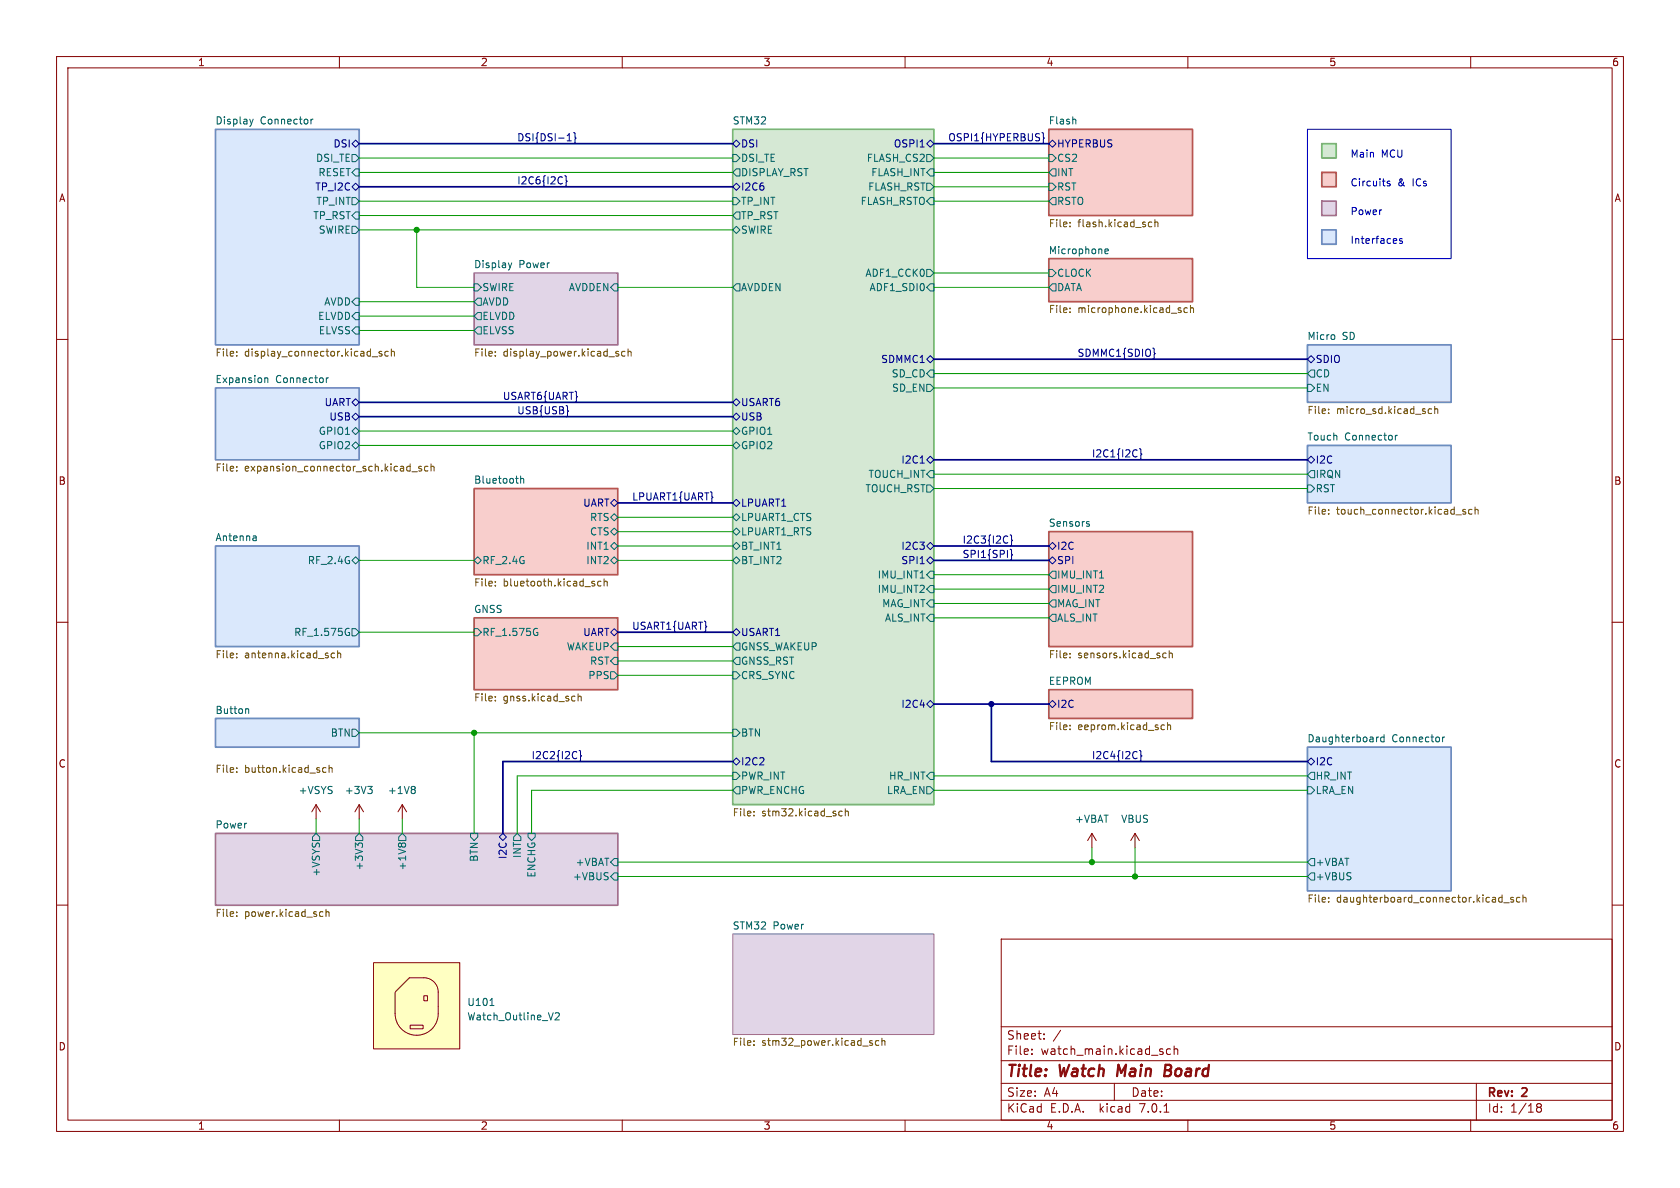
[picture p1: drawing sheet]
<svg xmlns="http://www.w3.org/2000/svg" width="297mm" height="210mm" viewBox="0 0 297 210" stroke-linecap="round" stroke-linejoin="round" font-family="sans-serif">
<g fill="none" stroke="#840000" stroke-width=".18">
<path d="M10 10h277v190h-277zM12 12h273v186h-273zM60 10v2M110 10v2M160 10v2M210 10v2M260 10v2M10 60h2M285 60h2M10 110h2M285 110h2M10 160h2"/>
<path d="M55.9 142.2l-.8 1.3M55.9 142.2v2.6M55.9 142.2l.7 1.3M63.5 142.2l-.8 1.3M63.5 142.2v2.6M63.5 142.2l.8 1.3M71.1 142.2l-.7 1.3M71.1 142.2v2.6M71.1 142.2l.8 1.3M193 147.3l-.7 1.3M193 147.3v2.6M193 147.3l.8 1.3"/>
<path d="M200.7 147.3l-.8 1.3M200.7 147.3v2.6M200.7 147.3l.7 1.3M285 160h2M66 170.2h15.3v15.2h-15.3zM74.9 176h.7v.9h-.7zM74.9 172.8a2.53 2.53 0 0 1 2.6 2.6v3.8a3.8 3.8 0 0 1-3.8 3.8 3.8 3.8 0 0 1-3.9-3.8v-3.8l2.6-2.6h2.5M177 166h108v32h-108zM60 198v2M72.5 181.2h2.3v.7h-2.3zM110 198v2M160 198v2"/>
<path d="M177 194.5h108M177 191.5h108M177 187.5h108M177 181.5h108M182.4 186.3v.1M182.4 185.5v.1M184.6 183.6v.1M184.6 182.8v.1M197 191.5v3M205.6 186v.3M205.8 196.6h.8M206.9 185.5l-.4-.1-.3 .3v.4l.2 .2h.5"/>
<path d="M207.6 185.5l.2-.1 .3 .1 .1 .9M207.6 184.9v1.5M210 198v2M260 198v2M261 191.5v6.5M271.7 195.6l.2 .1M271.7 195.2l.2-.1 .5 .1 .1 .3-.3 .2M271.9 195.7h.3M271.9 195.7l-.2 .2M272.2 195.7l.3 .3-.1 .5-.2 .1-.5-.1"/>
</g>
<path d="M205.9 189.2h.7M206.7 188.2h-.6l-.3 2h.8" fill="none" stroke="#840000" stroke-width=".4"/>
<g fill="#dae8fc" stroke="#dae8fc" stroke-width=".18">
<path d="M38.1 22.9h25.4v38.1h-25.4z"/>
<path d="M38.1 68.6h25.4v12.7h-25.4z"/>
<path d="M231.1 132.1h25.4v25.4h-25.4z"/>
<path d="M231.1 61h25.4v10.1h-25.4z"/>
<path d="M38.1 96.5h25.4v17.8h-25.4z"/>
<path d="M38.1 127h25.4v5.1h-25.4z"/>
<path d="M231.1 78.7h25.4v10.2h-25.4z"/>
<path d="M233.7 40.6h2.5v2.6h-2.5z"/>
</g>
<g fill="#f8cecc" stroke="#f8cecc" stroke-width=".18">
<path d="M83.8 86.4h25.4v15.2h-25.4z"/>
<path d="M185.4 45.7h25.4v7.6h-25.4z"/>
<path d="M185.4 22.9h25.4v15.2h-25.4z"/>
<path d="M185.4 121.9h25.4v5.1h-25.4z"/>
<path d="M83.8 109.2h25.4v12.7h-25.4z"/>
<path d="M185.4 94h25.4v20.3h-25.4z"/>
<path d="M233.7 30.5h2.5v2.5h-2.5z"/>
</g>
<g fill="#e1d5e7" stroke="#e1d5e7" stroke-width=".18">
<path d="M83.8 48.3h25.4v12.7h-25.4z"/>
<path d="M129.5 165.1h35.6v17.8h-35.6z"/>
<path d="M38.1 147.3h71.1v12.7h-71.1z"/>
<path d="M233.7 35.6h2.5v2.5h-2.5z"/>
</g>
<g fill="#d5e8d4" stroke="#d5e8d4" stroke-width=".18">
<path d="M129.5 22.9h35.6v119.3h-35.6z"/>
<path d="M233.7 25.4h2.5v2.5h-2.5z"/>
</g>
<path d="M38.1 22.9h25.4v38.1h-25.4zM233.7 40.6h2.5v2.6h-2.5zM38.1 68.6h25.4v12.7h-25.4zM231.1 61h25.4v10.1h-25.4zM231.1 78.7h25.4v10.2h-25.4zM38.1 96.5h25.4v17.8h-25.4zM38.1 127h25.4v5.1h-25.4zM231.1 132.1h25.4v25.4h-25.4z" fill="none" stroke="#6c8ebf" stroke-width=".3"/>
<g fill="none" stroke="#000084" stroke-width=".18">
<path d="M62.2 25.4l.7-.6 .6 .6-.6 .6zM62.2 33l.7-.6 .6 .6-.6 .7zM99.8 31.1l.3 .1v.7l.2 .1-.2 .2v.6l-.3 .2M100.3 24.9h.7M101.4 23.4l.3 .2v.6l.1 .2-.1 .2v.6l-.3 .2M129.5 33l.7-.6 .6 .6-.6 .7zM129.5 25.4l.7-.6 .6 .6-.6 .6zM162.7 26h.7M163.8 25.4l.7-.6 .6 .6-.6 .6zM184.3 23.4l.2 .2v.6l.1 .2-.1 .2v.6l-.2 .2M185.4 25.4l.7-.6 .6 .6-.6 .6zM62.2 73.7l.7-.7 .6 .7-.6 .6z"/>
<path d="M62.2 71.1l.7-.6 .6 .6-.6 .7zM100.4 72.6l.1 .1h-.1M129.5 73.7l.7-.7 .6 .7-.6 .6zM129.5 71.1l.7-.6 .6 .6-.6 .7zM164.5 62.9l.6 .6-.6 .6-.7-.6zM201.4 79.3l.3 .2v.6l.2 .2-.2 .2v.6l-.3 .2M204.1 62.5h.1l-.1 .1M231.1 63.5l.7-.6 .6 .6-.6 .6zM107.9 88.9l.7-.6 .6 .6-.6 .6zM130.2 88.3l.6 .6-.6 .6-.7-.6zM162.7 81.9h.7M162.7 99.6h.7"/>
<path d="M163.8 81.3l.7-.7 .6 .7-.6 .6zM163.8 96.5l.7-.6 .6 .6-.6 .7zM163.8 99.1l.7-.7 .6 .7-.6 .6zM178.6 97.1l.2 .2v.6l.2 .2-.2 .2v.6l-.2 .1M178.6 94.6l.2 .1v.7l.2 .1-.2 .2v.6l-.2 .2M185.4 96.5l.7-.6 .6 .6-.6 .7zM185.4 99.1l.7-.7 .6 .7-.6 .6zM231.1 81.3l.7-.7 .6 .7-.6 .6zM107.9 111.8l.7-.7 .6 .7-.6 .6zM130.2 111.1l.6 .7-.6 .6-.7-.6zM102.4 132.7l.2 .1v.7l.2 .1-.2 .2v.6l-.2 .2M129.5 134.6l.7-.6 .6 .6-.6 .7z"/>
<path d="M163.8 124.5l.7-.7 .6 .7-.6 .6zM185.4 124.5l.7-.7 .6 .7-.6 .6zM201.4 132.7l.3 .1v.7l.2 .1-.2 .2v.6l-.3 .2M231.1 134.6l.7-.6 .6 .6-.6 .7zM88.9 147.3l.6 .7-.6 .6-.6-.6z"/>
</g>
<g fill="none" stroke="#006464" stroke-width=".18">
<path d="M44.8 21.1l-.4 .8M55 21.1v.8M55.3 21.1l-.3 .2M62.2 27.3h.7l.6 .6-.6 .7h-.7zM62.2 30.5l.7-.7h.6v1.3h-.6zM62.2 34.9h.7l.6 .7-.6 .6h-.7zM62.2 38.1l.7-.6h.6v1.2h-.6zM129.5 34.9h.7l.6 .7-.6 .6h-.7zM129.5 27.3h.7l.6 .6-.6 .7h-.7zM130.2 37.5h.6v1.2h-.6l-.7-.6zM130.2 29.8h.6v1.3h-.6l-.7-.6zM163.8 27.3h.7l.6 .6-.6 .7h-.7z"/>
<path d="M163.8 32.4h.7l.6 .6-.6 .7h-.7zM164.5 29.8h.6v1.3h-.6l-.7-.6zM164.5 34.9h.6v1.3h-.6l-.7-.6zM185.4 27.3h.7l.6 .6-.6 .7h-.7zM185.4 32.4h.7l.6 .6-.6 .7h-.7zM186.1 29.8h.6v1.3h-.6l-.7-.6zM186.1 34.9h.6v1.3h-.6l-.7-.6zM62.2 40h.7l.6 .6-.6 .7h-.7zM62.2 53.3l.7-.6h.6v1.3h-.6zM62.2 55.9l.7-.7h.6v1.3h-.6zM62.2 58.4l.7-.6h.6v1.3h-.6zM83.8 50.2h.7l.6 .6-.6 .6h-.7z"/>
<path d="M84.5 52.7h.6v1.3h-.6l-.7-.7zM84.5 55.2h.6v1.3h-.6l-.7-.6zM84.5 57.8h.6v1.3h-.6l-.7-.7zM90.5 46.5l-.3 .8M108.6 50.2h.6v1.2h-.6l-.7-.6zM129.5 40.6l.7-.6 .6 .6-.6 .7zM130.2 50.2h.6v1.2h-.6l-.7-.6zM163.8 47.6h.7l.6 .7-.6 .6h-.7zM164.5 50.2h.6v1.2h-.6l-.7-.6zM185.4 47.6h.7l.6 .7-.6 .6h-.7zM186.1 50.2h.6v1.2h-.6l-.7-.6zM195.3 44.4l.6-.1v-.2l-.4-.1-.2 .2 .1 .6h.5"/>
<path d="M46.8 66.9l.2-.1 .3 .1 .1 .7M57.7 66.8v.8M58.1 66.8l-.4 .2M62.2 76.2l.7-.6 .6 .6-.6 .6zM62.2 78.7l.7-.6 .6 .6-.6 .7zM129.5 76.2l.7-.6 .6 .6-.6 .6zM129.5 78.7l.7-.6 .6 .6-.6 .7zM163.8 67.9h.7l.6 .7-.6 .6h-.7zM164.5 65.4h.6v1.3h-.6l-.7-.7zM231.1 67.9h.7l.6 .7-.6 .6h-.7zM231.8 65.4h.6v1.3h-.6l-.7-.7zM246.7 77v.8"/>
<path d="M247 77l-.3 .2M45.2 94.8l.1 .8M45.3 95.5l-.1 .1M45.3 95l-.1 .1M62.9 98.4l.6 .7-.6 .6-.7-.6zM84.5 98.4l.6 .7-.6 .6-.7-.6zM92 84.1v1.3M92 84.7l.2-.1h.3l.1 .8M107.9 94l.7-.7 .6 .7-.6 .6zM107.9 91.4l.7-.6 .6 .6-.6 .7zM107.9 96.5l.7-.6 .6 .6-.6 .7zM107.9 99.1l.7-.7 .6 .7-.6 .6z"/>
<path d="M129.5 94l.7-.7 .6 .7-.6 .6zM129.5 91.4l.7-.6 .6 .6-.6 .7zM129.5 96.5l.7-.6 .6 .6-.6 .7zM130.2 98.4l.6 .7-.6 .6-.7-.6zM163.8 85.7h.7l.6 .7-.6 .6h-.7zM164.5 83.2h.6v1.3h-.6l-.7-.7zM192.4 92.6l.2 .2-.2 .2M192.4 92.2l.2 .1M231.1 85.7h.7l.6 .7-.6 .6h-.7zM231.8 83.2h.6v1.3h-.6l-.7-.7zM61.4 111.1h.3M61.6 111.8h.2v.4l-.4 .1"/>
<path d="M62.2 111.1h.7l.6 .7-.6 .6h-.7zM83.8 111.1h.7l.6 .7-.6 .6h-.7zM94.8 111.8h.3v.4l-.3 .1M94.9 111.1h.1M107.9 116.8l.7-.6h.6v1.3h-.6zM107.9 118.7h.7l.6 .7-.6 .6h-.7zM108.6 113.7h.6v1.2h-.6l-.7-.6zM129.5 118.7h.7l.6 .7-.6 .6h-.7zM130.2 113.7h.6v1.2h-.6l-.7-.6zM130.2 116.2h.6v1.3h-.6l-.7-.7zM162.7 102.2h.7M164.5 101h.6v1.2h-.6l-.7-.6z"/>
<path d="M164.5 103.5h.6v1.3h-.6l-.7-.7zM164.5 106h.6v1.3h-.6l-.7-.6zM164.5 108.6h.6v1.3h-.6l-.7-.7zM186.1 101h.6v1.2h-.6l-.7-.6zM186.1 103.5h.6v1.3h-.6l-.7-.7zM186.1 106h.6v1.3h-.6l-.7-.6zM186.1 108.6h.6v1.3h-.6l-.7-.7zM43.6 125.3l.4 .2v.6M62.2 128.9h.7l.6 .6-.6 .7h-.7zM65 139h.8l-.4 .5M65.6 139.5l.2 .2v.3l-.2 .3M73.2 139l.2 .3-.2 .3 .2 .2v.2l-.2 .3"/>
<path d="M129.5 128.9h.7l.6 .6-.6 .7h-.7zM129.5 136.5h.7l.6 .7-.6 .6h-.7zM130.2 139.1h.6v1.2h-.6l-.7-.6zM163.8 139.1h.7l.6 .6-.6 .6h-.7zM164.5 136.5h.6v1.3h-.6l-.7-.6zM231.1 139.1h.7l.6 .6-.6 .6h-.7zM231.8 136.5h.6v1.3h-.6l-.7-.6zM243.7 130.3l-.3 .1M244.7 130.4l-.4-.1-.2 .2 .1 .6h.5M244.7 129.9v1.2M255 130.3v.8M255.4 130.3l-.4 .2"/>
<path d="M55.9 147.3l.6 .7v.6h-1.3v-.6zM63.3 149.3l.2-.3h.3l.3 .3M63.3 149.4l-.5-.4v.8M63.5 147.3l.6 .7v.6h-1.2v-.6zM70.4 149.3l.3-.3 .3 .3 .2-.3h.3l.2 .3M71.1 147.3l.7 .7v.6h-1.3v-.6zM83.2 147.3h1.3v.7l-.7 .6-.6-.6zM91.4 147.3l.7 .7v.6h-1.3v-.6zM93.3 147.3h1.3v.7l-.6 .6-.7-.6zM108.6 154.3h.6v1.3h-.6l-.7-.7zM108.6 151.8h.6v1.2h-.6l-.7-.6zM231.8 151.8h.6v1.2h-.6l-.7-.6z"/>
<path d="M231.8 154.3h.6v1.3h-.6l-.7-.7zM86.6 177.8h.7M98.2 179.1l.4-.1 .3 .4-.8 .9h.8"/>
</g>
<g fill="none" stroke="#725600" stroke-width=".18">
<path d="M189.2 40v.1M189.2 39.3v.1M203.1 39.3h.5M204.2 39.4l.1-.2 .4 .1v.8M204.2 38.8v1.3M189.2 55.1v.2M189.2 54.5v.1M203.1 40h.5M208.6 54.8l.2 .2-.2 .3M208.6 54.4l.2 .1M209.9 54.5l-.4-.1-.2 .3 .1 .5h.5M210.5 54.5l.1-.1 .3 .1 .1 .8"/>
<path d="M210.5 54v1.3M41.8 62.8v.2M41.8 62.2v.1M65.8 63.1h1M67.5 62.2l-.3-.1-.2 .2 .1 .2 .4 .1v.3h-.5M68.6 62.2l-.3-.1-.3 .2 .2 .6h.4M69.2 62.2l.2-.1 .3 .1v.8M69.2 61.7v1.3M87.6 62.8v.2M87.6 62.2v.1M109 62.5l.3 .1 .1 .2-.2 .2h-.2M109 62.1l.3 .1"/>
<path d="M110.5 62.2l-.4-.1-.2 .2 .1 .6h.5M111 62.2l.2-.1 .3 .1 .1 .8M111 61.7v1.3M234.9 73v.1M234.9 72.3v.1M253.1 72.3h-.4l-.2 .2 .1 .6h.5M253.6 72.4l.2-.1h.3l.1 .8M253.6 71.8v1.3M41.8 83.2v.1M41.8 82.5v.1M72.8 83.4h1M74.5 82.5l-.3-.1-.2 .2 .1 .2 .4 .1v.3h-.5"/>
<path d="M75.7 82.5l-.4-.1-.2 .3 .1 .5h.5M76.2 82.5l.2-.1 .3 .1v.8M76.2 82v1.3M234.9 90.8v.1M234.9 90.1v.1M257.4 91h1M259.1 90.1l-.3-.1-.2 .2 .1 .2 .4 .1v.3h-.5M260.2 90.1l-.3-.1-.3 .3 .1 .5h.5M260.8 90.2l.2-.2 .3 .1v.8M260.8 89.6v1.3M41.8 116.2v.1M41.8 115.5v.1"/>
<path d="M59.1 115.5l-.3-.1-.3 .3 .2 .5h.4M59.7 115.6l.2-.2 .3 .1v.8M59.7 115v1.3M87.6 103.5v.1M87.6 102.8v.1M105 103.2l.2 .1-.2 .3M105 102.7l.1 .1M106.3 102.8l-.4-.1-.2 .3 .1 .5h.5M106.8 102.9l.2-.2 .3 .1v.8M106.8 102.3v1.3M189.2 116.2v.1M189.2 115.5v.1"/>
<path d="M205.6 116l.2 .3 .4-.1M206.2 115.5l-.4-.1-.2 .3M206.7 115.6l.2-.2 .3 .1 .1 .8M206.7 115v1.3M41.8 136.4v.1M41.8 135.7v.2M57.6 135.7h-.3l-.3 .2 .1 .6h.5M58.2 135.3v1.2M58.2 135.8l.2-.1h.3v.8M87.6 123.8v.1M87.6 123.1v.1M101.5 123.1h.2"/>
<path d="M101.7 123.9h-.2M102.2 122.6v1.3M102.2 123.2l.2-.1h.3v.8M189.2 128.9v.1M189.2 128.2v.1M205.4 128.9h.5M205.4 128.2h.5M206.4 128.3l.2-.2 .3 .1v.8M206.4 127.7v1.3M133.3 144.1v.1M133.3 143.4v.2M148.3 144.1l.2 .1h.4"/>
<path d="M148.9 143.4h-.4l-.2 .1M149.4 143.5l.2-.1h.3l.1 .8M149.4 143v1.2M234.9 159.4v.1M234.9 158.7v.1M265.2 158.6l.3 .1M265.5 158.2v1.3M265.5 159.4l-.3 .1M265.9 159.6h.9M267.5 158.7l-.3-.1-.1 .2v.2l.4 .1v.3h-.4M268.7 158.7l-.4-.1-.2 .3 .1 .5h.5M269.2 158.7l.2-.1 .3 .1 .1 .8"/>
<path d="M269.2 158.2v1.3M41.8 161.9v.1M41.8 161.2v.1M56.7 161.2h.4M57.1 162h-.4M57.6 161.3l.2-.1h.3l.1 .8M57.6 160.7v1.3M133.3 184.7v.1M133.3 184v.1M154.1 184.4l.2 .2-.2 .2M154.1 183.9l.1 .1M155.4 184l-.4-.1-.2 .3 .1 .5h.5"/>
<path d="M155.9 184.1l.2-.2 .3 .1 .1 .8M155.9 183.5v1.3"/>
</g>
<path d="M185.4 22.9h25.4v15.2h-25.4zM233.7 30.5h2.5v2.5h-2.5zM185.4 45.7h25.4v7.6h-25.4zM83.8 86.4h25.4v15.2h-25.4zM185.4 94h25.4v20.3h-25.4zM83.8 109.2h25.4v12.7h-25.4zM185.4 121.9h25.4v5.1h-25.4z" fill="none" stroke="#b85450" stroke-width=".3"/>
<path d="M233.7 35.6h2.5v2.5h-2.5zM83.8 48.3h25.4v12.7h-25.4zM38.1 147.3h71.1v12.7h-71.1z" fill="none" stroke="#9673a6" stroke-width=".3"/>
<path d="M129.5 22.9h35.6v119.3h-35.6zM233.7 25.4h2.5v2.5h-2.5z" fill="none" stroke="#82b366" stroke-width=".3"/>
<path d="M129.5 165.1h35.6v17.8h-35.6z" fill="none" stroke="#9673a6" stroke-width=".18"/>
<path d="M66 170.2h15.3v15.2h-15.3z" fill="#ffffc2" stroke="#ffffc2" stroke-width=".18"/>
<path d="M231.1 22.9h25.4v22.8h-25.4zM245.7 32.1l-.3-.1-.2 .2 .1 .2 .4 .1v.3h-.5M247.9 42.2h-.3l-.2 .2 .1 .1 .4 .2v.3h-.5" fill="none" stroke="#0000c2" stroke-width=".18"/>
<g fill="none" stroke="#000084" stroke-width=".3">
<path d="M63.5 25.4h66M63.5 33h66M165.1 25.4h20.3M63.5 73.7h66M63.5 71.1h66M165.1 63.5h66M109.2 88.9h20.3M165.1 81.3h66M165.1 99.1h20.3M165.1 96.5h20.3M109.2 111.8h20.3M129.5 134.6h-40.6v12.7"/>
<path d="M165.1 124.5h20.3M175.3 124.5v10.1h55.8"/>
</g>
<g fill="none" stroke="#009600" stroke-width=".18">
<path d="M63.5 30.5h66M63.5 27.9h66M63.5 35.6h66M63.5 38.1h66M165.1 30.5h20.3M165.1 27.9h20.3M165.1 33h20.3M165.1 35.6h20.3M63.5 55.9h20.3M63.5 40.6h66M63.5 53.3h20.3M63.5 58.4h20.3"/>
<path d="M73.7 40.6v10.2h10.1M109.2 50.8h20.3M165.1 48.3h20.3M165.1 50.8h20.3M63.5 76.2h66M63.5 78.7h66M165.1 66h66M165.1 68.6h66M63.5 99.1h20.3M109.2 96.5h20.3M109.2 99.1h20.3M109.2 91.4h20.3"/>
<path d="M109.2 94h20.3M165.1 83.8h66M165.1 86.4h66M63.5 111.8h20.3M109.2 119.4h20.3M109.2 114.3h20.3M109.2 116.8h20.3M165.1 101.6h20.3M165.1 106.7h20.3M165.1 109.2h20.3M165.1 104.1h20.3M63.5 129.5h66"/>
<path d="M83.8 129.5v17.8M129.5 139.7h-35.5v7.6M129.5 137.2h-38.1v10.1M165.1 137.2h66M165.1 139.7h66M55.9 144.8v2.5M63.5 144.8v2.5M71.1 144.8v2.5M109.2 152.4h121.9M109.2 154.9h121.9M193 149.9v2.5M200.7 149.9v5"/>
</g>
<g fill="#009600" stroke="#009600" stroke-width=".18">
<circle cx="73.7" cy="40.6" r=".46"/>
<circle cx="83.8" cy="129.5" r=".46"/>
<circle cx="193" cy="152.4" r=".46"/>
<circle cx="200.7" cy="154.9" r=".46"/>
</g>
<circle cx="175.3" cy="124.5" r=".46" fill="#000084" stroke="#000084" stroke-width=".18"/>
<g font-size="2.8" fill="#840000">
<text x="178" y="190.8">Title:</text>
<text x="187.4" y="190.8">Watch</text>
<text x="198.2" y="190.8">Main</text>
<text x="207.1" y="190.8">Board</text>
</g>
<g font-size="2.1" fill="#840000">
<text x="178" y="183.9">Sheet:</text>
<text x="186.2" y="183.9">/</text>
<text x="178" y="186.6">File:</text>
<text x="184" y="186.6">watch_main.kicad_sch</text>
<text x="178" y="196.8">KiCad</text>
<text x="178" y="194">Size:</text>
<text x="184.6" y="194">A4</text>
<text x="185.7" y="196.8">E.D.A.</text>
<text x="194.4" y="196.8">kicad</text>
<text x="200" y="194">Date:</text>
<text x="201.5" y="196.8">7.0.1</text>
<text x="263" y="194.2">Rev:</text>
<text x="263" y="196.8">Id:</text>
<text x="267" y="196.8">1/18</text>
<text x="269.2" y="194.2">2</text>
</g>
<g font-size="1.8" fill="#840000">
<text x="35" y="11.8">1</text>
<text x="85" y="11.8">2</text>
<text x="135" y="11.8">3</text>
<text x="185" y="11.8">4</text>
<text x="235" y="11.8">5</text>
<text x="285" y="11.8">6</text>
<text x="10.4" y="35.8">A</text>
<text x="285.4" y="35.8">A</text>
<text x="10.3" y="85.8">B</text>
<text x="285.3" y="85.8">B</text>
<text x="10.3" y="135.8">C</text>
<text x="285.3" y="135.8">C</text>
<text x="10.3" y="185.8">D</text>
<text x="285.3" y="185.8">D</text>
<text x="35" y="199.8">1</text>
<text x="85" y="199.8">2</text>
<text x="135" y="199.8">3</text>
<text x="185" y="199.8">4</text>
<text x="235" y="199.8">5</text>
<text x="285" y="199.8">6</text>
</g>
<g font-size="1.8" fill="#006464">
<text x="38.1" y="22.1">Display</text>
<text x="46" y="22.1">Connector</text>
<text x="129.5" y="22.1">STM32</text>
<text x="185.4" y="22.1">Flash</text>
<text x="55.7" y="28.8">DSI_TE</text>
<text x="131" y="28.8">DSI_TE</text>
<text x="153.1" y="28.8">FLASH_CS2</text>
<text x="186.9" y="28.8">CS2</text>
<text x="56.2" y="31.3">RESET</text>
<text x="131" y="31.3">DISPLAY_RST</text>
<text x="153.4" y="33.8">FLASH_RST</text>
<text x="153.9" y="31.3">FLASH_INT</text>
<text x="186.9" y="31.3">INT</text>
<text x="186.9" y="33.8">RST</text>
<text x="55.3" y="38.9">TP_RST</text>
<text x="55.8" y="36.4">TP_INT</text>
<text x="56.2" y="41.5">SWIRE</text>
<text x="131" y="36.4">TP_INT</text>
<text x="131" y="38.9">TP_RST</text>
<text x="131" y="41.5">SWIRE</text>
<text x="152" y="36.4">FLASH_RSTO</text>
<text x="186.9" y="36.4">RSTO</text>
<text x="83.8" y="47.5">Display</text>
<text x="91.7" y="47.5">Power</text>
<text x="185.4" y="45">Microphone</text>
<text x="85.3" y="51.6">SWIRE</text>
<text x="100.4" y="51.6">AVDDEN</text>
<text x="131" y="51.6">AVDDEN</text>
<text x="152.9" y="49.1">ADF1_CCK0</text>
<text x="153.6" y="51.6">ADF1_SDI0</text>
<text x="186.9" y="51.6">DATA</text>
<text x="186.9" y="49.1">CLOCK</text>
<text x="56.1" y="56.7">ELVDD</text>
<text x="56.2" y="59.2">ELVSS</text>
<text x="57.2" y="54.2">AVDD</text>
<text x="85.3" y="54.2">AVDD</text>
<text x="85.3" y="56.7">ELVDD</text>
<text x="85.3" y="59.2">ELVSS</text>
<text x="231.1" y="60.2">Micro</text>
<text x="237.3" y="60.2">SD</text>
<text x="38.1" y="67.8">Expansion</text>
<text x="48.7" y="67.8">Connector</text>
<text x="157.5" y="66.9">SD_CD</text>
<text x="157.6" y="69.4">SD_EN</text>
<text x="232.6" y="66.9">CD</text>
<text x="232.6" y="69.4">EN</text>
<text x="56.2" y="77">GPIO1</text>
<text x="131" y="77">GPIO1</text>
<text x="231.1" y="78">Touch</text>
<text x="237.7" y="78">Connector</text>
<text x="56.2" y="79.6">GPIO2</text>
<text x="131" y="79.6">GPIO2</text>
<text x="83.8" y="85.6">Bluetooth</text>
<text x="152.9" y="87.2">TOUCH_RST</text>
<text x="153.4" y="84.6">TOUCH_INT</text>
<text x="232.6" y="84.6">IRQN</text>
<text x="232.6" y="87.2">RST</text>
<text x="38.1" y="95.7">Antenna</text>
<text x="104.2" y="94.8">CTS</text>
<text x="104.2" y="92.3">RTS</text>
<text x="131" y="94.8">LPUART1_RTS</text>
<text x="131" y="92.3">LPUART1_CTS</text>
<text x="185.4" y="93.2">Sensors</text>
<text x="54.3" y="99.9">RF_2.4G</text>
<text x="85.3" y="99.9">RF_2.4G</text>
<text x="103.5" y="97.3">INT1</text>
<text x="103.5" y="99.9">INT2</text>
<text x="131" y="97.3">BT_INT1</text>
<text x="131" y="99.9">BT_INT2</text>
<text x="155" y="102.4">IMU_INT1</text>
<text x="155" y="105">IMU_INT2</text>
<text x="155.8" y="107.5">MAG_INT</text>
<text x="186.9" y="102.4">IMU_INT1</text>
<text x="186.9" y="105">IMU_INT2</text>
<text x="186.9" y="107.5">MAG_INT</text>
<text x="51.9" y="112.6">RF_1.575G</text>
<text x="83.8" y="108.4">GNSS</text>
<text x="85.3" y="112.6">RF_1.575G</text>
<text x="156.3" y="110">ALS_INT</text>
<text x="186.9" y="110">ALS_INT</text>
<text x="100.1" y="115.1">WAKEUP</text>
<text x="104.2" y="117.7">RST</text>
<text x="131" y="115.1">GNSS_WAKEUP</text>
<text x="131" y="117.7">GNSS_RST</text>
<text x="103.9" y="120.2">PPS</text>
<text x="131" y="120.2">CRS_SYNC</text>
<text x="185.4" y="121.1">EEPROM</text>
<text x="38.1" y="126.3">Button</text>
<text x="58.3" y="130.4">BTN</text>
<text x="131" y="130.4">BTN</text>
<text x="231.1" y="131.3">Daughterboard</text>
<text x="246.1" y="131.3">Connector</text>
<text x="131" y="138">PWR_INT</text>
<text x="157" y="138">HR_INT</text>
<text x="232.6" y="138">HR_INT</text>
<text x="52.7" y="140.5">+VSYS</text>
<text x="60.9" y="140.5">+3V3</text>
<text x="68.5" y="140.5">+1V8</text>
<text x="131" y="140.5">PWR_ENCHG</text>
<text x="156.7" y="140.5">LRA_EN</text>
<text x="232.6" y="140.5">LRA_EN</text>
<text x="38.1" y="146.5">Power</text>
<text x="190" y="145.6">+VBAT</text>
<text x="198.1" y="145.6">VBUS</text>
<text x="56.7" y="155.1" transform="rotate(-90 56.7 155.1)">+VSYS</text>
<text x="64.3" y="154" transform="rotate(-90 64.3 154)">+3V3</text>
<text x="71.9" y="154" transform="rotate(-90 71.9 154)">+1V8</text>
<text x="84.6" y="152.5" transform="rotate(-90 84.6 152.5)">BTN</text>
<text x="92.3" y="151.8" transform="rotate(-90 92.3 151.8)">INT</text>
<text x="94.8" y="155.3" transform="rotate(-90 94.8 155.3)">ENCHG</text>
<text x="101.2" y="155.8">+VBUS</text>
<text x="101.6" y="153.2">+VBAT</text>
<text x="232.6" y="153.2">+VBAT</text>
<text x="232.6" y="155.8">+VBUS</text>
<text x="129.5" y="164.4">STM32</text>
<text x="136.7" y="164.4">Power</text>
<text x="82.6" y="178">U101</text>
<text x="82.6" y="180.5">Watch_Outline_V2</text>
</g>
<g font-size="1.8" fill="#000084">
<text x="58.8" y="26.2">DSI</text>
<text x="91.4" y="25.1">DSI{DSI-1}</text>
<text x="131" y="26.2">DSI</text>
<text x="157.9" y="26.2">OSPI1</text>
<text x="167.6" y="25.1">OSPI1{HYPERBUS}</text>
<text x="186.9" y="26.2">HYPERBUS</text>
<text x="55.6" y="33.8">TP_I2C</text>
<text x="91.4" y="32.7">I2C6{I2C}</text>
<text x="131" y="33.8">I2C6</text>
<text x="155.7" y="64.3">SDMMC1</text>
<text x="190.5" y="63.2">SDMMC1{SDIO}</text>
<text x="232.6" y="64.3">SDIO</text>
<text x="57.3" y="71.9">UART</text>
<text x="88.9" y="70.8">USART6{UART}</text>
<text x="131" y="71.9">USART6</text>
<text x="58.1" y="74.5">USB</text>
<text x="91.4" y="73.3">USB{USB}</text>
<text x="131" y="74.5">USB</text>
<text x="159.2" y="82.1">I2C1</text>
<text x="193" y="80.9">I2C1{I2C}</text>
<text x="232.6" y="82.1">I2C</text>
<text x="103" y="89.7">UART</text>
<text x="111.8" y="88.6">LPUART1{UART}</text>
<text x="131" y="89.7">LPUART1</text>
<text x="159.2" y="97.3">I2C3</text>
<text x="159.2" y="99.9">SPI1</text>
<text x="170.2" y="98.7">SPI1{SPI}</text>
<text x="170.2" y="96.2">I2C3{I2C}</text>
<text x="186.9" y="97.3">I2C</text>
<text x="186.9" y="99.9">SPI</text>
<text x="103" y="112.6">UART</text>
<text x="111.8" y="111.4">USART1{UART}</text>
<text x="131" y="112.6">USART1</text>
<text x="159.2" y="125.3">I2C4</text>
<text x="186.9" y="125.3">I2C</text>
<text x="94" y="134.3">I2C2{I2C}</text>
<text x="131" y="135.4">I2C2</text>
<text x="193" y="134.3">I2C4{I2C}</text>
<text x="232.6" y="135.4">I2C</text>
<text x="89.7" y="152" transform="rotate(-90 89.7 152)">I2C</text>
</g>
<g font-size="1.8" fill="#0000c2">
<text x="238.8" y="27.9">Main</text>
<text x="244.2" y="27.9">MCU</text>
<text x="238.8" y="33">Circuits</text>
<text x="247.1" y="33">&amp;</text>
<text x="249.8" y="33">ICs</text>
<text x="238.8" y="38.1">Power</text>
<text x="238.8" y="43.2">Interfaces</text>
</g>
<g font-size="1.8" fill="#725600">
<text x="185.4" y="40.4">File:</text>
<text x="190.6" y="40.4">flash.kicad_sch</text>
<text x="185.4" y="55.6">File:</text>
<text x="190.6" y="55.6">microphone.kicad_sch</text>
<text x="38.1" y="63.3">File:</text>
<text x="43.2" y="63.3">display_connector.kicad_sch</text>
<text x="83.8" y="63.3">File:</text>
<text x="89" y="63.3">display_power.kicad_sch</text>
<text x="231.1" y="73.4">File:</text>
<text x="236.3" y="73.4">micro_sd.kicad_sch</text>
<text x="38.1" y="83.6">File:</text>
<text x="43.2" y="83.6">expansion_connector_sch.kicad_sch</text>
<text x="231.1" y="91.2">File:</text>
<text x="236.3" y="91.2">touch_connector.kicad_sch</text>
<text x="83.8" y="103.9">File:</text>
<text x="89" y="103.9">bluetooth.kicad_sch</text>
<text x="38.1" y="116.6">File:</text>
<text x="43.2" y="116.6">antenna.kicad_sch</text>
<text x="185.4" y="116.6">File:</text>
<text x="190.6" y="116.6">sensors.kicad_sch</text>
<text x="83.8" y="124.2">File:</text>
<text x="89" y="124.2">gnss.kicad_sch</text>
<text x="185.4" y="129.3">File:</text>
<text x="190.6" y="129.3">eeprom.kicad_sch</text>
<text x="38.1" y="136.9">File:</text>
<text x="43.2" y="136.9">button.kicad_sch</text>
<text x="129.5" y="144.6">File:</text>
<text x="134.7" y="144.6">stm32.kicad_sch</text>
<text x="231.1" y="159.8">File:</text>
<text x="236.3" y="159.8">daughterboard_connector.kicad_sch</text>
<text x="38.1" y="162.3">File:</text>
<text x="43.2" y="162.3">power.kicad_sch</text>
<text x="129.5" y="185.1">File:</text>
<text x="134.7" y="185.1">stm32_power.kicad_sch</text>
</g>
</svg>
